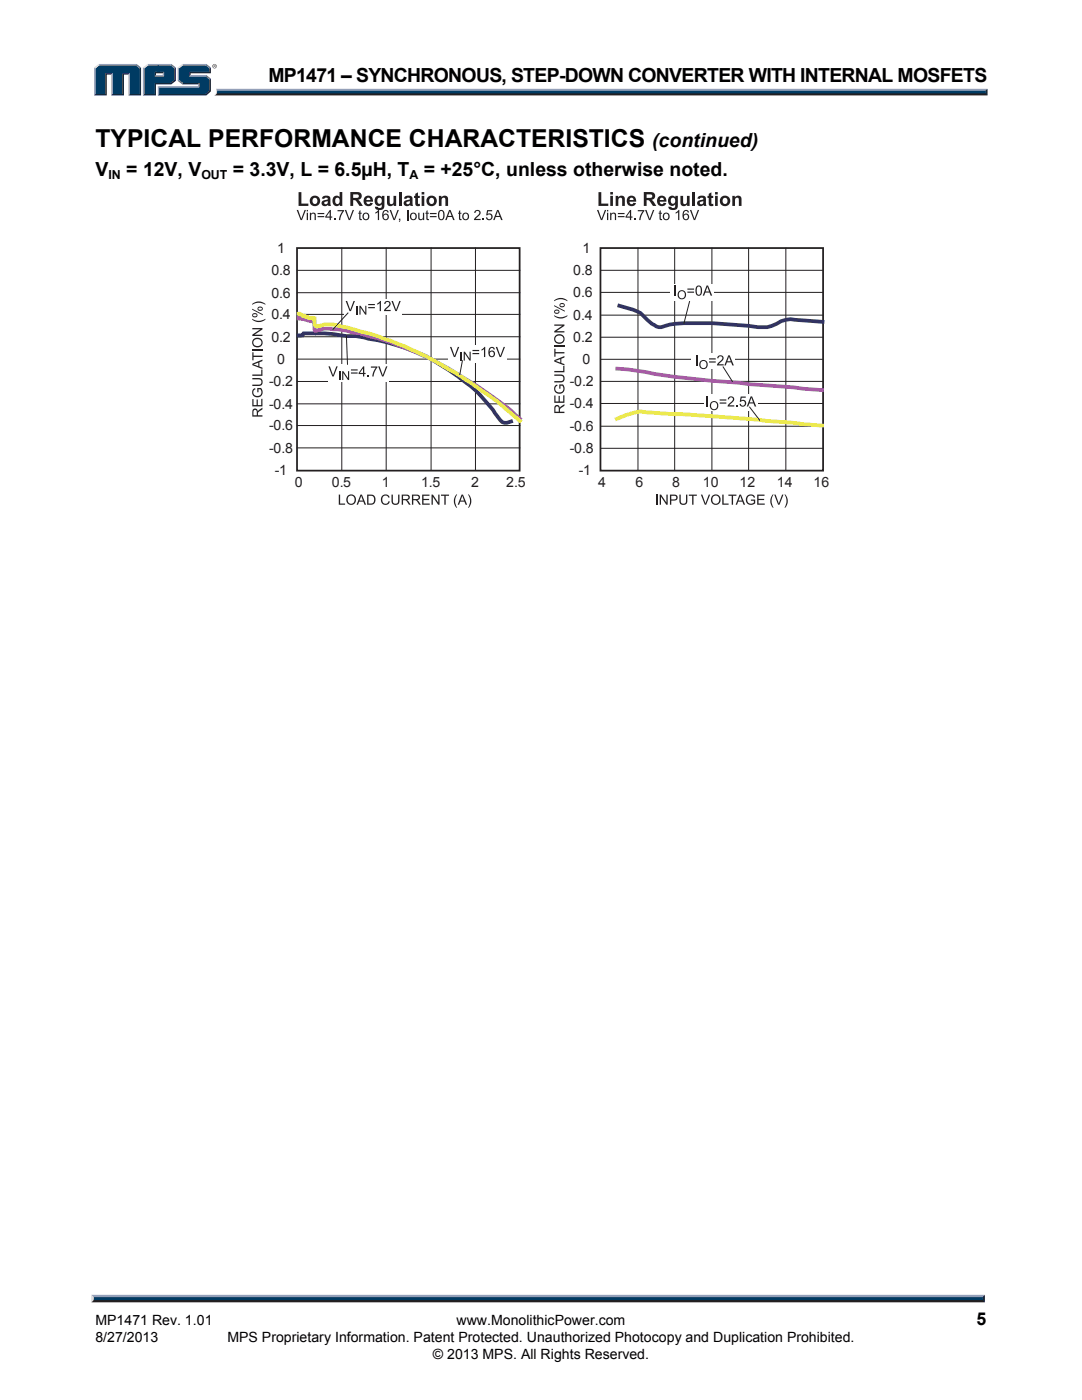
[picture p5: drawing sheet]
<svg xmlns="http://www.w3.org/2000/svg" width="216mm" height="279mm" viewBox="0 0 216 279" stroke-linecap="round" stroke-linejoin="round" font-family="sans-serif">
<path d="M43.1 17.7h153.9l-.4 .7h-153.3z" fill="#94a0b9"/>
<path d="M43.3 18.4h153.3l.4 .6h-154.3l.4-.2z" fill="#231f20"/>
<path d="M196.6 18.1l.4-.4v1.3l-.4-.4z" fill="#001339"/>
<path d="M43.3 18.1h153.3v.5h-153.4z" fill="#003b63"/>
<path d="M43.1 17.7l.2 .5a.79 .79 0 0 1-.6 .8h.1a1.24 1.24 0 0 0 .3-1.3z" fill="#dcddde"/>
<path d="M30.9 15.2l.2-.2h1.4l.3 .2z" fill="#94a0b9"/>
<g fill="#003b63">
<path d="M19 13.6l.9-.6h7.2l.8 .6v5.2h-2v-4.2h-1.4v4.2h-2v-4.2h-1.5v4.2h-2z"/>
<path d="M28.8 13.6l.8-.6h2.2v1.4h-.9v.8h1.8v-.8h-1.2v-1.4h2.5l.8 .6v2.3l-.8 .7h-3.1v2.2h-2.1z"/>
<path d="M31.7 17.5h8v-.9h-3.2l-.8-.7v-2.3l.8-.6h4.5l.8 .6v.8h-4v.8h3.2l.8 .7v2.2l-.8 .7h-9.3z"/>
</g>
<path d="M36.4 12.9h4.8" fill="none" stroke="#94a0b9" stroke-width=".27"/>
<path d="M35.5 13.5l.9-.7 .1 .2-.8 .6z" fill="#dcddde"/>
<path d="M35.6 13.5v2.6" fill="none" stroke="#94a0b9" stroke-width=".27"/>
<path d="M35.5 16.1l.2-.2 .8 .7-.1 .2z" fill="#547194"/>
<path d="M36.4 16.7h3.4" fill="none" stroke="#001339" stroke-width=".27"/>
<g fill="#94a0b9">
<path d="M31.5 17.2h8v-.4l.3-.2v.9h-8z"/>
<path d="M31.5 17.2l.3 .3v1.3l-.3 .2z"/>
</g>
<path d="M37.8 14.4h4v-.8l.3-.1v1.1h-4.1v.4l-.2 .2z" fill="#001339"/>
<path d="M37.8 15.1h3.4" fill="none" stroke="#94a0b9" stroke-width=".27"/>
<path d="M41.2 15l.9 .7-.3 .2-.8-.7z" fill="#547194"/>
<g fill="#001339">
<path d="M31.5 19l.3-.2h9.2l.8-.7v-2.2l.3-.2v2.5l-.9 .8z"/>
<path d="M30.9 16.6h3.1l.8-.7v-2.3l.3-.1v2.6l-.9 .7h-3.1v2.2h-2.6l.3-.2h2.1z"/>
</g>
<path d="M34.2 12.8l.9 .7-.3 .1-.8-.6z" fill="#547194"/>
<path d="M29.4 12.9h4.8" fill="none" stroke="#94a0b9" stroke-width=".27"/>
<path d="M28.5 13.5l.9-.7 .2 .2-.8 .6z" fill="#dcddde"/>
<path d="M28.6 13.5v5.5" fill="none" stroke="#94a0b9" stroke-width=".27"/>
<path d="M32.5 14.6l.2-.2v.8l-.2-.2z" fill="#94a0b9"/>
<g fill="#001339">
<path d="M30.9 14.4h1.8l-.2 .2h-1.4v.4l-.2 .2z"/>
<path d="M27.9 13.6l.2-.1v5.5h-2.5l.3-.2h2z"/>
</g>
<path d="M27.2 12.8l.9 .7-.2 .1-.8-.6z" fill="#547194"/>
<path d="M19.7 12.9h7.5" fill="none" stroke="#94a0b9" stroke-width=".27"/>
<path d="M18.8 13.5l.9-.7 .2 .2-.9 .6z" fill="#dcddde"/>
<path d="M18.9 13.5v5.5" fill="none" stroke="#94a0b9" stroke-width=".27"/>
<path d="M21 14.6h1.5l-.3 .3h-.9v4.1h-2.5l.2-.2h2z" fill="#001339"/>
<path d="M22.3 14.6v4.4" fill="none" stroke="#94a0b9" stroke-width=".27"/>
<path d="M24.5 14.6h1.4l-.3 .3h-.9v4.1h-2.5l.3-.2h2z" fill="#001339"/>
<path d="M25.8 14.6v4.4" fill="none" stroke="#94a0b9" stroke-width=".27"/>
<path d="M41.2 12.8l.9 .7-.3 .1-.8-.6z" fill="#547194"/>
<g fill="#231f20">
<path d="M18.7 259.2h177.4l.4 .7h-178.3z"/>
<path d="M42.4 13.2a.45 .45 0 0 1 .9 0 .45 .45 0 0 1-.9 0zM42.5 13.2a.37 .37 0 0 0 .7 0 .37 .37 0 0 0-.7 0zM42.7 13h.3v.5l-.2-.3-.1 .3zM42.7 13v.2h.2z"/>
</g>
<path d="M18.3 258.4h178.2l-.4 .8h-177.4z" fill="#94a0b9"/>
<path d="M196.5 258.4v1.5l-.4-.4v-.6z" fill="#001339"/>
<path d="M18.7 258.9h177.4v.6h-177.4z" fill="#003b63"/>
<path d="M18.2 258.4l.5 .5v.5l-.5 .5z" fill="#dcddde"/>
<g fill="#231f20">
<path d="M110.6 78.9h.2v1.2h.7v-1.1h.2v1.1h.7v-1.2h.2v1.5h-2z"/>
<path d="M110.8 76.9l.4-.1v.2a.75 .75 0 0 0-.3 1.1 .75 .75 0 0 0 1.2 .1 .83 .83 0 0 0 .1-1.2h-.4v.6h-.2v-.9h.7a1.05 1.05 0 0 1 .2 1.5 1.05 1.05 0 0 1-1.5 .2 1.05 1.05 0 0 1-.2-1.5z"/>
<path d="M110.6 74.7h1.2a.8 .8 0 0 1 .9 .8 .8 .8 0 0 1-.9 .8h-1.2v-.2h1.2a.54 .54 0 0 0 .6-.6 .54 .54 0 0 0-.6-.5h-1.2z"/>
<path d="M110.6 74h1.8v-1h.2v1.3h-2z"/>
<path d="M110.6 69.6h.2v.7h1.8v.2h-1.8v.7h-.2z"/>
<path d="M110.7 81a.56 .56 0 0 1 .7-.1 .56 .56 0 0 1 .3 .5l.9-.7v.3l-.8 .5-.1 .4v.3h.9v.2h-2zM110.9 81.2l-.1 1h.7v-.6a.36 .36 0 0 0-.1-.4 .36 .36 0 0 0-.5 0z"/>
<path d="M110.6 71.9l2-.8v.3l-.6 .2v.8l.6 .3v.2l-2-.7zM110.8 72l1 .4v-.7z"/>
</g>
<path d="M110.6 69.1h2" fill="none" stroke="#231f20" stroke-width=".27"/>
<g fill="#231f20">
<path d="M110.6 64.8h2v.2l-1.6 1.1h1.6v.2h-2v-.2l1.6-1.1h-1.6z"/>
<path d="M110.6 62.9l.3 .2a2.3 2.3 0 0 0 2.3-.2v.2a2.04 2.04 0 0 1-2.6 0z"/>
<path d="M110.6 59.9a2.04 2.04 0 0 1 2.6 0v.2a2.34 2.34 0 0 0-2.6 0z"/>
<path d="M110.6 67.6a1.01 1.01 0 0 1 2 0 1.01 1.01 0 0 1-2 0zM111 67.2a.75 .75 0 0 0 .1 .9 .75 .75 0 0 0 1 .1 .75 .75 0 0 0 .1-1l-.6-.2z"/>
<path d="M110.6 60.9l2.1 1.1v.2l-2.1-1.1zM110.7 61.9a.49 .49 0 0 1 .7-.1 .49 .49 0 0 1 0 .8 .49 .49 0 0 1-.7 0 .49 .49 0 0 1 0-.7zM110.8 62.1a.32 .32 0 0 0 .3 .3 .32 .32 0 0 0 .3-.3zM111.8 60.6a.49 .49 0 0 1 .7-.1 .49 .49 0 0 1 0 .8 .49 .49 0 0 1-.7-.1 .49 .49 0 0 1 0-.6zM111.9 60.7l-.1 .1a.32 .32 0 0 0 .4 .3 .32 .32 0 0 0 .2-.4z"/>
</g>
<path d="M119.8 49.5h44.4v44.4h-44.4z" fill="none" stroke="#231f20" stroke-width=".35"/>
<g fill="#231f20">
<path d="M119.4 38.3h.6v2.3h1.4v.5h-2z"/>
<path d="M122.8 39.1h.5v.3a.72 .72 0 0 1 .9-.3 .72 .72 0 0 1 .5 .8v1.2h-.6v-1.3a.39 .39 0 0 0-.4-.3 .39 .39 0 0 0-.3 .5v1.1h-.6z"/>
<path d="M135.8 39.1h.5v.9a.45 .45 0 0 0 0 .6 .45 .45 0 0 0 .6 .1l.2-.3v-1.3h.5v2h-.5v-.3a.72 .72 0 0 1-.8 .3 .72 .72 0 0 1-.5-.7z"/>
<path d="M138.2 38.3h.5v2.8h-.5z"/>
<path d="M141.4 38.7l.5-.3v.7h.4v.4h-.4l.1 1v.2h.3l.1 .4a.6 .6 0 0 1-.8 0 .6 .6 0 0 1-.2-.7v-.9h-.2v-.4h.2z"/>
<path d="M146.1 39.1h.5v.3a.72 .72 0 0 1 .9-.3 .72 .72 0 0 1 .5 .8v1.2h-.6v-1.3a.39 .39 0 0 0-.5-.3 .39 .39 0 0 0-.2 .5v1.1h-.6z"/>
<path d="M119.1 41.9h.3l.6 1.8 .7-1.8h.3l-.8 2h-.3z"/>
<path d="M121.7 42.5h.3v.2a.52 .52 0 0 1 .6-.3 .52 .52 0 0 1 .3 .6v.9h-.2v-.9a.34 .34 0 0 0-.3-.4 .34 .34 0 0 0-.4 .3v1h-.3z"/>
<path d="M126.6 43.6h.3v.3h-.3z"/>
<path d="M127.3 41.9h1.3l-.6 1.2-.2 .8h-.3l.1-.6 .7-1.1h-1z"/>
<path d="M128.7 41.9h.3l.6 1.8 .7-1.8h.3l-.8 2h-.3z"/>
<path d="M131.6 42.1l.2-.2v.6h.3v.2h-.3v.8l.3 .4a.37 .37 0 0 1-.4 0 .37 .37 0 0 1-.1-.4v-.8h-.2v-.2h.2z"/>
<path d="M134.8 42.4l.8-.5v2h-.3v-1.6l-.5 .3z"/>
<path d="M137.7 41.9h.2l.7 1.8 .6-1.8h.3l-.8 2h-.3z"/>
<path d="M121.8 38.3h.5v.5h-.5zM121.8 39.1h.5v2h-.5z"/>
<path d="M125.3 39.3a.96 .96 0 0 1 1.2-.1 .96 .96 0 0 1 .4 1h-1.3a.4 .4 0 0 0 .3 .5 .4 .4 0 0 0 .5-.2h.5a1.01 1.01 0 0 1-1.4 .5 1.01 1.01 0 0 1-.3-1.5zM125.7 39.6l-.1 .3h.8l-.2-.4z"/>
<path d="M128.5 38.3h1.1a.8 .8 0 0 1 1.1 .6 .8 .8 0 0 1-.7 1l1 1.2h-.7l-.4-.6a.75 .75 0 0 0-.9-.6v1.2h-.5zM129 38.8v.7h.4a.43 .43 0 0 0 .6-.1 .43 .43 0 0 0 0-.6z"/>
<path d="M131.4 39.3a.96 .96 0 0 1 1.1-.1 .96 .96 0 0 1 .5 1h-1.4a.4 .4 0 0 0 .3 .5 .4 .4 0 0 0 .5-.2h.6a1.01 1.01 0 0 1-1.5 .5 1.01 1.01 0 0 1-.3-1.5zM131.8 39.6l-.1 .3h.8l-.3-.4z"/>
<path d="M133.5 39.3l.6-.3 .7 .4v-.3h.5v1.8a.97 .97 0 0 1-.8 1 .97 .97 0 0 1-1.1-.7l.6 .1a.4 .4 0 0 0 .4 .2 .4 .4 0 0 0 .3-.4v-.3a.87 .87 0 0 1-1.1 .1 .87 .87 0 0 1-.3-1.1zM134 39.6a.56 .56 0 0 0-.1 .8 .56 .56 0 0 0 .7 .1 .56 .56 0 0 0 .1-.7 .56 .56 0 0 0-.7-.2z"/>
<path d="M139.3 39.3a.88 .88 0 0 1 1-.3 .88 .88 0 0 1 .6 .8l.1 1.3h-.5l-.1-.2a.65 .65 0 0 1-1.1 .1 .65 .65 0 0 1 .3-1l.7-.2a.36 .36 0 0 0-.3-.4 .36 .36 0 0 0-.4 .3l-.5-.1zM139.7 40.3a.35 .35 0 0 0 .4 .5 .35 .35 0 0 0 .2-.6v-.1z"/>
<path d="M142.7 38.3h.5v.5h-.5zM142.7 39.1h.5v2h-.5z"/>
<path d="M143.6 40.1a1.05 1.05 0 0 1 2.1 0 1.05 1.05 0 0 1-2.1 0zM144.3 39.6a.56 .56 0 0 0 0 .9 .56 .56 0 0 0 .8-.1 .56 .56 0 0 0 0-.7 .56 .56 0 0 0-.8-.1z"/>
<path d="M121.1 41.9h.3v.3h-.3zM121.1 42.5h.3v1.4h-.3z"/>
<path d="M123.3 42.5h1.3v.2h-1.3zM123.3 43.1h1.3v.2h-1.3z"/>
<path d="M125.7 41.9h.2v1.3h.3v.2h-.3v.5h-.2v-.5h-.9v-.2zM125.7 42.3l-.6 .9h.6z"/>
<path d="M132.2 43.2a.75 .75 0 0 1 1.5 0 .75 .75 0 0 1-1.5 0zM132.6 42.8a.5 .5 0 0 0 0 .7 .5 .5 0 0 0 .7 0 .51 .51 0 0 0 0-.7 .51 .51 0 0 0-.7 0z"/>
<path d="M136.4 42.1l.5-.2a.54 .54 0 0 1 .6 .5h-.3a.42 .42 0 0 0-.5-.3 .42 .42 0 0 0-.3 .6v.2a.64 .64 0 0 1 1 .1 .64 .64 0 0 1-.2 .9 .64 .64 0 0 1-.9-.4l-.1-.9zM136.5 43.3a.44 .44 0 0 0 .8 0 .44 .44 0 0 0-.8 0z"/>
</g>
<path d="M131 98.7v2" fill="none" stroke="#231f20" stroke-width=".27"/>
<g fill="#231f20">
<path d="M131.6 98.7h.3l1.1 1.6v-1.6h.2v2h-.2l-1.1-1.6v1.6h-.3z"/>
<path d="M135.6 98.7h.2v1.2a.54 .54 0 0 0 .6 .6 .54 .54 0 0 0 .5-.6v-1.2h.3v1.2a.8 .8 0 0 1-.8 .9 .8 .8 0 0 1-.8-.9z"/>
<path d="M137.4 98.7h1.6v.2h-.6v1.8h-.3v-1.8h-.7z"/>
<path d="M139.8 98.7h.3l.7 1.8 .6-1.8h.3l-.8 2h-.3z"/>
<path d="M144.1 98.7h.3v1.8h1v.2h-1.3z"/>
<path d="M145.3 98.7h1.6v.2h-.6v1.8h-.3v-1.8h-.7z"/>
<path d="M149.2 98.9a.93 .93 0 0 1 1.5 .4h-.3a.75 .75 0 0 0-1.1-.3 .75 .75 0 0 0-.1 1.2 .83 .83 0 0 0 1.2 .1v-.4h-.6v-.2h.9v.7a1.09 1.09 0 0 1-1.6 .1 1.09 1.09 0 0 1 .1-1.6z"/>
<path d="M151.1 98.7h1.4v.2h-1.1v.7h1.1v.2h-1.1v.7h1.2v.2h-1.5z"/>
<path d="M154.2 98.7h.2l-.2 .3a2.3 2.3 0 0 0 .2 2.3h-.2a2.04 2.04 0 0 1 0-2.6z"/>
<path d="M154.5 98.7h.3l.6 1.8 .7-1.8h.2l-.8 2h-.2z"/>
<path d="M156.5 98.7h.2a2.04 2.04 0 0 1 0 2.6h-.2a2.34 2.34 0 0 0 0-2.6z"/>
<path d="M133.7 98.7h.7a.62 .62 0 0 1 .8 .6 .62 .62 0 0 1-.7 .6h-.6v.8h-.2zM133.9 98.9v.8l.8-.1a.37 .37 0 0 0 .2-.4 .37 .37 0 0 0-.4-.3z"/>
<path d="M141.9 99.7a1.01 1.01 0 0 1 2 0 1.01 1.01 0 0 1-2 0zM142.3 99.1a.78 .78 0 0 0-.1 1.1 .78 .78 0 0 0 1.1 .1 .79 .79 0 0 0 .1-1 .79 .79 0 0 0-1.1-.2z"/>
<path d="M147.6 98.7h.2l.9 2h-.3l-.3-.6h-.8l-.2 .6h-.3zM147.7 98.9l-.3 1h.7z"/>
</g>
<path d="M59.3 49.5h44.4v44.4h-44.4z" fill="none" stroke="#231f20" stroke-width=".35"/>
<g fill="#231f20">
<path d="M50.3 79.6h.3v1.2h.6v-1.1h.2v1.1h.7v-1.2h.3v1.5h-2.1z"/>
<path d="M50.6 77.6l.3-.1 .1 .2a.75 .75 0 0 0-.3 1.1 .75 .75 0 0 0 1.1 .1 .83 .83 0 0 0 .2-1.2h-.4v.6h-.3v-.9h.8a1.05 1.05 0 0 1 .1 1.5 1.05 1.05 0 0 1-1.4 .2 1.05 1.05 0 0 1-.2-1.5z"/>
<path d="M50.3 75.4h1.2a.8 .8 0 0 1 .9 .8 .8 .8 0 0 1-.9 .8h-1.2v-.2h1.2a.54 .54 0 0 0 .7-.6 .54 .54 0 0 0-.7-.5h-1.2z"/>
<path d="M50.3 74.7h1.8v-1h.3v1.3h-2.1z"/>
<path d="M50.3 70.3h.3v.7h1.8v.2h-1.8v.7h-.3z"/>
<path d="M50.5 81.7a.56 .56 0 0 1 .6-.1 .56 .56 0 0 1 .3 .5l1-.7v.3l-.8 .5-.1 .4v.3h.9v.2h-2.1zM50.7 81.9l-.1 1h.6v-.6a.36 .36 0 0 0-.1-.4 .36 .36 0 0 0-.4 0z"/>
<path d="M50.3 72.6l2.1-.8v.3l-.6 .2v.8l.6 .3v.3l-2.1-.8zM50.6 72.7l.9 .4v-.7z"/>
</g>
<path d="M50.3 69.9h2.1" fill="none" stroke="#231f20" stroke-width=".27"/>
<g fill="#231f20">
<path d="M50.3 65.5h2.1v.2l-1.6 1.1h1.6v.3h-2.1v-.3l1.6-1.1h-1.6z"/>
<path d="M50.3 63.6l.3 .2a2.3 2.3 0 0 0 2.4-.2v.2a2.04 2.04 0 0 1-2.7 0z"/>
<path d="M50.3 60.7a2.04 2.04 0 0 1 2.7 0v.1a2.34 2.34 0 0 0-2.7 0z"/>
<path d="M67.6 98.7h.3v1.8h1v.2h-1.3z"/>
<path d="M76.3 98.9a.88 .88 0 0 1 1.5 .4h-.3a.69 .69 0 0 0-1-.3 .69 .69 0 0 0-.2 1 .61 .61 0 0 0 .6 .5 .61 .61 0 0 0 .6-.5l.3 .1a.95 .95 0 0 1-1.3 .6 .95 .95 0 0 1-.4-1.4z"/>
<path d="M78.1 98.7h.3v1.2a.54 .54 0 0 0 .5 .6 .54 .54 0 0 0 .5-.6v-1.2h.3v1.2a.8 .8 0 0 1-.8 .9 .8 .8 0 0 1-.8-.9z"/>
<path d="M84.2 98.7h1.5v.2h-1.2v.7h1.1v.2h-1.1v.7h1.2v.2h-1.5z"/>
<path d="M86.1 98.7h.3l1 1.6v-1.6h.3v2h-.3l-1-1.6v1.6h-.3z"/>
<path d="M88 98.7h1.6v.2h-.7v1.8h-.2v-1.8h-.7z"/>
<path d="M91 98.7h.2l-.1 .3a2.3 2.3 0 0 0 .1 2.3h-.2a2.04 2.04 0 0 1 0-2.6z"/>
<path d="M93.4 98.7h.2a2.04 2.04 0 0 1 0 2.6h-.2a2.34 2.34 0 0 0 0-2.6z"/>
<path d="M59.6 38.3h.5v2.3h1.4v.5h-1.9z"/>
<path d="M77.2 39.1h.6v.9a.45 .45 0 0 0 0 .6 .45 .45 0 0 0 .5 .1l.2-.3v-1.3h.6v2h-.5v-.3a.72 .72 0 0 1-.9 .3 .72 .72 0 0 1-.5-.7z"/>
<path d="M79.6 38.3h.5v2.8h-.5z"/>
<path d="M82.9 38.7l.5-.3v.7h.4v.4h-.4v1l.1 .2h.3v.4a.6 .6 0 0 1-.7 0 .6 .6 0 0 1-.2-.7v-.9h-.3v-.4h.3z"/>
<path d="M87.6 39.1h.5v.3a.72 .72 0 0 1 .8-.3 .72 .72 0 0 1 .5 .8v1.2h-.5v-1.3a.39 .39 0 0 0-.5-.3 .39 .39 0 0 0-.3 .5v1.1h-.5z"/>
<path d="M59.2 41.9h.3l.6 1.8 .7-1.8h.2l-.7 2h-.3z"/>
<path d="M61.8 42.5h.3v.2a.52 .52 0 0 1 .6-.3 .52 .52 0 0 1 .3 .6v.9h-.2v-.9a.34 .34 0 0 0-.3-.4 .34 .34 0 0 0-.4 .3v1h-.3z"/>
<path d="M66.7 43.6h.3v.3h-.3z"/>
<path d="M67.3 41.9h1.4l-.6 1.2-.2 .8h-.3l.1-.6 .6-1.1h-1z"/>
<path d="M68.8 41.9h.3l.6 1.8 .7-1.8h.2l-.7 2h-.3z"/>
<path d="M71.7 42.1l.2-.2v.6h.3v.2h-.3v.8l.3 .4a.37 .37 0 0 1-.4 0 .37 .37 0 0 1-.1-.4v-.8h-.2v-.2h.2z"/>
<path d="M74.9 42.4l.7-.5v2h-.2v-1.6l-.5 .3z"/>
<path d="M77.7 41.9h.3l.7 1.8 .6-1.8h.3l-.8 2h-.3z"/>
<path d="M79.6 43.6h.3v.5l-.2 .2v-.4h-.1z"/>
<path d="M50.4 68.3a1.01 1.01 0 0 1 2 0 1.01 1.01 0 0 1-2 0zM50.8 67.9a.75 .75 0 0 0 .1 1 .75 .75 0 0 0 1 0 .75 .75 0 0 0 .1-1l-.6-.2z"/>
<path d="M50.3 61.6l2.1 1.1v.2l-2.1-1.1zM50.4 62.6a.49 .49 0 0 1 .8 0 .49 .49 0 0 1-.1 .7 .49 .49 0 0 1-.6 0 .49 .49 0 0 1-.1-.7zM50.6 62.8h-.1a.32 .32 0 0 0 .4 .3 .32 .32 0 0 0 .2-.3zM51.5 61.3a.49 .49 0 0 1 .8-.1 .49 .49 0 0 1-.1 .8 .49 .49 0 0 1-.7 0 .49 .49 0 0 1 0-.7zM51.6 61.5a.32 .32 0 0 0 .3 .3 .32 .32 0 0 0 .3-.3z"/>
<path d="M69.1 99.7a1.01 1.01 0 0 1 2 0 1.01 1.01 0 0 1-2 0zM69.6 99.1a.78 .78 0 0 0-.1 1.1 .78 .78 0 0 0 1.1 .1 .79 .79 0 0 0 0-1 .79 .79 0 0 0-1-.2z"/>
<path d="M71.9 98.7h.3l.8 2h-.3l-.2-.6h-.8l-.3 .6h-.2zM72.1 98.9l-.4 1h.7z"/>
<path d="M73.3 98.7h.7a1.01 1.01 0 0 1 .9 1 1.01 1.01 0 0 1-.9 1h-.7zM73.5 98.9v1.6h.5a.77 .77 0 0 0 .7-.8 .77 .77 0 0 0-.8-.8z"/>
<path d="M80.2 98.7h.9a.56 .56 0 0 1 .7 .5 .56 .56 0 0 1-.6 .6l.7 .9h-.3l-.5-.8-.4-.1h-.3v.9h-.2zM80.4 98.9v.7h.6a.35 .35 0 0 0 .5-.3 .35 .35 0 0 0-.4-.4z"/>
<path d="M82.2 98.7h.9a.56 .56 0 0 1 .7 .5 .56 .56 0 0 1-.6 .6l.8 .9h-.4l-.5-.8-.3-.1h-.3v.9h-.3zM82.5 98.9v.7h.5a.35 .35 0 0 0 .5-.3 .35 .35 0 0 0-.4-.4z"/>
<path d="M92.1 98.7h.3l.8 2h-.3l-.2-.6h-.9l-.2 .6h-.3zM92.2 98.9l-.3 1h.7z"/>
<path d="M61.8 40.1a1.05 1.05 0 0 1 2.1 0 1.05 1.05 0 0 1-2.1 0zM62.5 39.6a.56 .56 0 0 0-.1 .9 .56 .56 0 0 0 .9-.1 .56 .56 0 0 0-.1-.7 .56 .56 0 0 0-.7-.1z"/>
<path d="M64.4 39.3a.88 .88 0 0 1 .9-.3 .88 .88 0 0 1 .6 .8l.1 1.3h-.5l-.1-.2a.65 .65 0 0 1-1 .1 .65 .65 0 0 1 .2-1l.8-.2a.36 .36 0 0 0-.3-.4 .36 .36 0 0 0-.4 .3l-.5-.1zM64.8 40.3a.35 .35 0 0 0 .4 .5 .35 .35 0 0 0 .2-.6v-.1z"/>
<path d="M66.6 39.3l.6-.3 .6 .3v-1h.5v2.8h-.5v-.3a.83 .83 0 0 1-1 .3 .83 .83 0 0 1-.5-1zM67 39.6a.63 .63 0 0 0-.1 .7 .63 .63 0 0 0 .6 .4 .65 .65 0 0 0 .3-.7 .65 .65 0 0 0-.6-.5z"/>
<path d="M69.9 38.3h1.2a.8 .8 0 0 1 1.1 .6 .8 .8 0 0 1-.8 1l1 1.2h-.7l-.4-.6a.75 .75 0 0 0-.8-.6v1.2h-.6zM70.5 38.8v.7h.4a.43 .43 0 0 0 .6-.1 .43 .43 0 0 0-.1-.6z"/>
<path d="M72.8 39.3a.96 .96 0 0 1 1.2-.1 .96 .96 0 0 1 .4 1h-1.3a.4 .4 0 0 0 .3 .5 .4 .4 0 0 0 .5-.2h.5a1.01 1.01 0 0 1-1.4 .5 1.01 1.01 0 0 1-.3-1.5zM73.2 39.6l-.1 .3h.8l-.2-.4z"/>
<path d="M75 39.3l.6-.3 .6 .4v-.3h.5v1.8a.97 .97 0 0 1-.8 1 .97 .97 0 0 1-1.1-.7l.6 .1a.4 .4 0 0 0 .5 .2 .4 .4 0 0 0 .3-.4v-.3a.87 .87 0 0 1-1.2 .1 .87 .87 0 0 1-.2-1.1zM75.4 39.6a.56 .56 0 0 0-.1 .8 .56 .56 0 0 0 .7 .1 .56 .56 0 0 0 .2-.7 .56 .56 0 0 0-.8-.2z"/>
<path d="M80.8 39.3a.88 .88 0 0 1 .9-.3 .88 .88 0 0 1 .6 .8l.1 1.3h-.5l-.1-.2a.65 .65 0 0 1-1 .1 .65 .65 0 0 1 .2-1l.8-.2a.36 .36 0 0 0-.3-.4 .36 .36 0 0 0-.4 .3l-.5-.1zM81.2 40.3a.35 .35 0 0 0 .3 .5 .35 .35 0 0 0 .3-.6v-.1z"/>
<path d="M84.1 38.3h.6v.5h-.6zM84.1 39.1h.6v2h-.6z"/>
<path d="M85.1 40.1a1.05 1.05 0 0 1 2.1 0 1.05 1.05 0 0 1-2.1 0zM85.8 39.6a.56 .56 0 0 0-.1 .9 .56 .56 0 0 0 .9-.1 .56 .56 0 0 0-.1-.7 .56 .56 0 0 0-.7-.1z"/>
<path d="M61.2 41.9h.3v.3h-.3zM61.2 42.5h.3v1.4h-.3z"/>
<path d="M63.4 42.5h1.3v.2h-1.3zM63.4 43.1h1.3v.2h-1.3z"/>
<path d="M65.8 41.9h.2v1.3h.3v.2h-.3v.5h-.2v-.5h-.9v-.2zM65.8 42.3l-.7 .9h.7z"/>
<path d="M72.3 43.2a.75 .75 0 0 1 1.5 0 .75 .75 0 0 1-1.5 0zM72.7 42.8a.5 .5 0 0 0-.1 .7 .5 .5 0 0 0 .8 0 .51 .51 0 0 0 0-.7 .51 .51 0 0 0-.7 0z"/>
<path d="M76.5 42.1l.5-.2a.54 .54 0 0 1 .6 .5h-.3a.42 .42 0 0 0-.5-.3 .42 .42 0 0 0-.3 .6v.2a.64 .64 0 0 1 1 .1 .64 .64 0 0 1-.2 .9 .64 .64 0 0 1-.9-.4l-.1-.9zM76.5 43.3a.45 .45 0 0 0 .9 0 .45 .45 0 0 0-.9 0z"/>
</g>
<path d="M81.3 41.9v2" fill="none" stroke="#231f20" stroke-width=".27"/>
<g fill="#231f20">
<path d="M83.5 42.5h.2v.8a.37 .37 0 0 0 .4 .4 .37 .37 0 0 0 .3-.5v-.7h.2v1.4h-.2v-.2a.52 .52 0 0 1-.6 .2 .52 .52 0 0 1-.3-.5z"/>
<path d="M85.1 42.1l.2-.2v.6h.3v.2h-.3v.8l.3 .4a.37 .37 0 0 1-.4 0 .37 .37 0 0 1-.1-.4v-.8h-.2v-.2h.2z"/>
<path d="M91.6 42.1l.2-.2v.6h.3v.2h-.3v.8l.3 .4a.37 .37 0 0 1-.4 0 .37 .37 0 0 1-.1-.4v-.8h-.2v-.2h.2z"/>
<path d="M94.8 42a.66 .66 0 0 1 1 .2 .66 .66 0 0 1-.3 1l-.6 .5h1v.2h-1.3l.3-.5a1.1 1.1 0 0 0 .6-1.2l-.4-.1-.2 .4h-.3z"/>
<path d="M96.3 43.6h.3v.3h-.3z"/>
<path d="M97.2 41.9h1v.3h-.8l-.1 .5a.67 .67 0 0 1 .9 .3 .67 .67 0 0 1-.4 .9 .67 .67 0 0 1-.8-.5h.2a.44 .44 0 0 0 .7 .2 .44 .44 0 0 0 .1-.7 .44 .44 0 0 0-.7 0l-.3 .1z"/>
<path d="M81.8 43.2a.75 .75 0 0 1 1.5 0 .75 .75 0 0 1-1.5 0zM82.2 42.8a.5 .5 0 0 0-.1 .7 .5 .5 0 0 0 .8 0 .51 .51 0 0 0-.1-.7 .51 .51 0 0 0-.6 0z"/>
<path d="M85.8 42.5h1.3v.2h-1.3zM85.8 43.1h1.3v.2h-1.3z"/>
<path d="M87.7 42a.72 .72 0 0 1 .8 .1 .72 .72 0 0 1 .2 .8 .69 .69 0 0 1-.3 .9 .69 .69 0 0 1-.9-.3l-.1-1zM87.8 42.2a1.12 1.12 0 0 0 .2 1.6 1.05 1.05 0 0 0 0-1.7z"/>
<path d="M89.6 41.9h.3l.8 2h-.3l-.2-.6h-.9l-.2 .6h-.3zM89.8 42.1l-.4 1h.7z"/>
<path d="M92.2 43.2a.75 .75 0 0 1 1.5 0 .75 .75 0 0 1-1.5 0zM92.6 42.8a.5 .5 0 0 0-.1 .7 .5 .5 0 0 0 .8 0 .51 .51 0 0 0 0-.7 .51 .51 0 0 0-.7 0z"/>
<path d="M99.2 41.9h.3l.8 2h-.3l-.2-.6h-.9l-.2 .6h-.3zM99.3 42.1l-.3 1h.7z"/>
</g>
<g fill="none" stroke="#231f20" stroke-width=".2">
<path d="M119.9 58.4h44.2M119.9 53.9h44.2M127.3 49.5v44.4M134.6 49.5v44.4M142.1 49.5v44.4M149.4 49.5v44.4M156.8 49.5v44.4M119.9 76.1h44.2M119.9 71.7h44.2M119.9 67.3h44.2M119.9 62.9h44.2M119.9 89.5h44.2"/>
<path d="M119.9 85.1h44.2M119.9 80.5h44.2"/>
</g>
<path d="M123.6 61a8 8 0 0 1 5.6 2.8l.9 .8a2.41 2.41 0 0 0 2.7 .4 15.9 15.9 0 0 1 5.5-.5 105 105 0 0 1 12.9 .8 6.6 6.6 0 0 0 4.7-1.2l1.8-.4 6.4 .5" fill="none" stroke="#323362" stroke-width=".75"/>
<path d="M123.2 73.6l5.6 .6a164.8 164.8 0 0 0 18.6 2.2l1.9 .2 14.7 1.3" fill="none" stroke="#a65ca4" stroke-width=".75"/>
<path d="M123.1 83.6l1.9-.8 2.8-.7 6.5 .6 3.8 .1a397.8 397.8 0 0 1 22.2 1.9l3.7 .2" fill="none" stroke="#ece94f" stroke-width=".75"/>
<g fill="#fff">
<path d="M133.7 56.7h8.7v3.2h-8.7z"/>
<path d="M138 70.5h8.7v3.1h-8.7z"/>
<path d="M140.5 78.7h10.6v3.3h-10.6z"/>
</g>
<path d="M134.7 57v2" fill="none" stroke="#231f20" stroke-width=".27"/>
<g fill="#231f20">
<path d="M135.2 58.8a.9 .9 0 0 1 1.8 0 .9 .9 0 0 1-1.8 0zM135.6 58.3a.67 .67 0 0 0 0 1 .67 .67 0 0 0 1-.1 .67 .67 0 0 0-.1-.9 .67 .67 0 0 0-.9 0z"/>
<path d="M137.2 57.6h1.3v.2h-1.3zM137.2 58.2h1.3v.2h-1.3z"/>
<path d="M139.1 57.1a.72 .72 0 0 1 .8 .1 .72 .72 0 0 1 .2 .8 .69 .69 0 0 1-.3 .9 .69 .69 0 0 1-.9-.3l-.1-1zM139.2 57.3a1.12 1.12 0 0 0 .2 1.5 1.05 1.05 0 0 0 0-1.6z"/>
<path d="M141 57h.3l.8 2h-.3l-.2-.6h-.9l-.2 .6h-.3zM141.1 57.2l-.3 1h.7z"/>
</g>
<path d="M139 70.9v2" fill="none" stroke="#231f20" stroke-width=".27"/>
<g fill="#231f20">
<path d="M143.3 71.1a.66 .66 0 0 1 1 .1 .66 .66 0 0 1-.3 1l-.6 .5h1v.2h-1.3l.2-.5a1.1 1.1 0 0 0 .7-1.2l-.4-.1-.2 .4h-.3z"/>
<path d="M139.5 72.8a.9 .9 0 0 1 1.8 0 .9 .9 0 0 1-1.8 0zM139.9 72.2a.67 .67 0 0 0 0 1 .67 .67 0 0 0 1-.1 .67 .67 0 0 0-.1-.8 .67 .67 0 0 0-.9-.1z"/>
<path d="M141.5 71.5h1.3v.2h-1.3zM141.5 72.1h1.3v.3h-1.3z"/>
<path d="M145.3 70.9h.3l.8 2h-.3l-.2-.6h-.9l-.2 .6h-.3zM145.5 71.1l-.4 1h.7z"/>
</g>
<path d="M141.1 79.1v2" fill="none" stroke="#231f20" stroke-width=".27"/>
<g fill="#231f20">
<path d="M145.4 79.3a.66 .66 0 0 1 1 .1 .66 .66 0 0 1-.3 1l-.6 .5h1v.2h-1.3l.3-.5a1.1 1.1 0 0 0 .6-1.2l-.4-.1-.2 .4h-.3z"/>
<path d="M146.9 80.8h.3v.3h-.3z"/>
<path d="M147.8 79.1h1v.3h-.8l-.1 .5a.67 .67 0 0 1 .9 .3 .67 .67 0 0 1-.4 .9 .67 .67 0 0 1-.8-.5h.2a.44 .44 0 0 0 .7 .2 .44 .44 0 0 0 .1-.7 .44 .44 0 0 0-.7 0l-.3 .1z"/>
<path d="M141.6 81a.9 .9 0 0 1 1.8 0 .9 .9 0 0 1-1.8 0zM142.1 80.4a.67 .67 0 0 0-.1 1 .67 .67 0 0 0 1-.1 .67 .67 0 0 0-.1-.8 .67 .67 0 0 0-.8-.1z"/>
<path d="M143.6 79.7h1.3v.2h-1.3zM143.6 80.3h1.3v.3h-1.3z"/>
<path d="M149.8 79.1h.3l.8 2h-.3l-.2-.6h-.9l-.2 .6h-.3zM149.9 79.3l-.3 1h.7z"/>
</g>
<g fill="none" stroke="#231f20" stroke-width=".2">
<path d="M59.3 58.4h44.4M59.3 54h44.4M68.2 49.5v44.3M77.1 49.5v44.3M86 49.5v44.3M94.9 49.5v44.3M59.3 76.1h44.4M59.3 71.7h44.4M59.3 67.2h44.4M59.3 62.7h44.4M137.6 60.2l-1.1 4.3M144.3 73.2l1.8 2.9"/>
<path d="M59.3 89.4h44.4M59.3 84.9h44.4M59.3 80.6h44.4M149.6 81.2l2 2.7"/>
</g>
<path d="M59.5 67.2h.6M59.5 62.7h.6" fill="none" stroke="#050100" stroke-width=".2"/>
<path d="M59.5 66.9h.8a1.13 1.13 0 0 1 1.3-.4h1.5h-.2a27.8 27.8 0 0 1 6.2 .6h1.9l1.6 .2a53.1 53.1 0 0 1 11.6 3.4 48.6 48.6 0 0 1 11.6 8.1l2.6 3a4.7 4.7 0 0 0 2.2 2.6h.6l.8-.3" fill="none" stroke="#323362" stroke-width=".75"/>
<path d="M59.5 63.6v-.2h.3l.1 .2 1 .1 .1 .1 1.7 .4 .1 1.8 1.9-.4h.9a32.6 32.6 0 0 1 8 1.5 62.4 62.4 0 0 1 14.2 5.5 91.5 91.5 0 0 1 14.2 9.3l1.7 1.7" fill="none" stroke="#a65ca4" stroke-width=".75"/>
<path d="M59.5 62.6l.6 .1a4.3 4.3 0 0 0 2.3 .7l.3 .2v1.2l.2 .2h.9a5.7 5.7 0 0 1 4.4 .2 69.5 69.5 0 0 1 24.8 10.7 71.5 71.5 0 0 1 10.7 8.1" fill="none" stroke="#ece94f" stroke-width=".75"/>
<g fill="#fff">
<path d="M68.8 59.8h11.4v3.1h-11.4z"/>
<path d="M65.5 72.7h12.1v3.5h-12.1z"/>
<path d="M89.4 68.9h11.7v3.4h-11.7z"/>
</g>
<g fill="#231f20">
<path d="M69 60.1h.3l.6 1.8 .6-1.8h.3l-.8 2h-.2z"/>
<path d="M71.1 61h.2v1.8h-.2z"/>
<path d="M71.7 61h.3l.9 1.4v-1.4h.2v1.8h-.2l-1-1.4v1.4h-.2z"/>
<path d="M75.3 60.6l.7-.5v2h-.2v-1.6l-.5 .3z"/>
<path d="M76.9 60.2a.66 .66 0 0 1 1 .2 .66 .66 0 0 1-.4 .9l-.5 .5h.9v.3h-1.3l.3-.5a1.1 1.1 0 0 0 .7-1.2l-.4-.1-.3 .4-.2-.1z"/>
<path d="M78.1 60.1h.3l.6 1.8 .7-1.8h.3l-.8 2h-.3z"/>
<path d="M89.8 69.2h.3l.6 1.8 .7-1.8h.2l-.8 2.1h-.2z"/>
<path d="M91.9 70.2h.2v1.8h-.2z"/>
<path d="M92.5 70.2h.3l.9 1.4v-1.4h.2v1.8h-.2l-.9-1.4v1.4h-.3z"/>
<path d="M96.1 69.7l.7-.5v2.1h-.2v-1.6l-.5 .3z"/>
<path d="M98.9 69.2h.3l.6 1.8 .7-1.8h.3l-.8 2.1h-.3z"/>
<path d="M65.5 73.1h.3l.7 1.8 .6-1.8h.3l-.8 2h-.3z"/>
<path d="M67.6 74.1h.3v1.7h-.3z"/>
<path d="M68.3 74.1h.2l.9 1.4v-1.4h.3v1.7h-.3l-.9-1.3v1.3h-.2z"/>
<path d="M73.3 74.9h.3v.2h-.3z"/>
<path d="M74 73.1h1.3l-.6 1.2-.2 .8h-.2l.1-.5 .6-1.2h-1z"/>
<path d="M75.5 73.1h.2l.7 1.8 .6-1.8h.3l-.8 2h-.3z"/>
<path d="M73.5 60.7h1.3v.2h-1.3zM73.5 61.3h1.3v.2h-1.3z"/>
<path d="M94.3 69.8h1.3v.3h-1.3zM94.3 70.5h1.3v.2h-1.3z"/>
<path d="M97.7 69.5l.5-.3a.54 .54 0 0 1 .5 .5l-.2 .1a.42 .42 0 0 0-.5-.3 .42 .42 0 0 0-.3 .5v.2a.64 .64 0 0 1 1 .1 .64 .64 0 0 1-.3 .9 .64 .64 0 0 1-.9-.3v-.9zM97.7 70.6a.45 .45 0 0 0 .9 0 .45 .45 0 0 0-.9 0z"/>
<path d="M70 73.7h1.4v.2h-1.4zM70 74.3h1.4v.3h-1.4z"/>
<path d="M72.5 73.1h.2v1.3h.3v.3h-.3v.4h-.3v-.4h-.8v-.3zM72.4 73.5l-.6 .9h.6z"/>
</g>
<path d="M69.1 67.1l.2 5.6M69.4 62.5l-3 3.2M92.3 72l-.6 2.8" fill="none" stroke="#231f20" stroke-width=".2"/>
<text font-size="4.9" x="19" y="29.4">TYPICAL PERFORMANCE CHARACTERISTICS</text>
<g font-size="3.9">
<text x="53.6" y="16.3">MP1471 – SYNCHRONOUS, STEP-DOWN CONVERTER WITH INTERNAL MOSFETS</text>
<text x="130.1" y="29.4">(continued)</text>
<text x="19" y="35.2">V</text>
<text x="25.2" y="35.2">= 12V, V</text>
<text x="46.5" y="35.2">= 3.3V, L = 6.5µH, T</text>
<text x="84.5" y="35.2">= +25°C, unless otherwise noted.</text>
</g>
<text font-size="3.5" x="194.9" y="264.5">5</text>
<g font-size="2.8" fill="#231f20">
<text x="55.3" y="50.5">1</text>
<text x="116.2" y="50.5">1</text>
<text x="54.1" y="59.4">0.6</text>
<text x="54.1" y="54.9">0.8</text>
<text x="114.4" y="59.3">0.6</text>
<text x="114.4" y="54.9">0.8</text>
<text x="54.1" y="63.7">0.4</text>
<text x="114.4" y="63.8">0.4</text>
<text x="54.1" y="68.2">0.2</text>
<text x="114.4" y="68.2">0.2</text>
<text x="53.7" y="77.1">-0.2</text>
<text x="55.3" y="72.6">0</text>
<text x="113.7" y="77.1">-0.2</text>
<text x="116.2" y="72.7">0</text>
<text x="53.7" y="81.6">-0.4</text>
<text x="113.7" y="81.5">-0.4</text>
<text x="53.7" y="85.9">-0.6</text>
<text x="113.7" y="86">-0.6</text>
<text x="53.7" y="90.3">-0.8</text>
<text x="54.9" y="94.8">-1</text>
<text x="113.7" y="90.4">-0.8</text>
<text x="115.5" y="94.8">-1</text>
<text x="58.9" y="97.2">0</text>
<text x="66.2" y="97.2">0.5</text>
<text x="76.2" y="97.2">1</text>
<text x="84" y="97.2">1.5</text>
<text x="94" y="97.2">2</text>
<text x="101" y="97.2">2.5</text>
<text x="119.4" y="97.2">4</text>
<text x="126.8" y="97.2">6</text>
<text x="134.1" y="97.2">8</text>
<text x="140.2" y="97.2">10</text>
<text x="147.6" y="97.2">12</text>
<text x="155" y="97.2">14</text>
<text x="162.3" y="97.2">16</text>
</g>
<g font-size="2.8">
<text x="19" y="267.9">8/27/2013</text>
<text x="19" y="264.5">MP1471 Rev. 1.01</text>
<text x="45.4" y="267.9">MPS Proprietary Information. Patent Protected. Unauthorized Photocopy and Duplication Prohibited.</text>
<text x="91.1" y="264.5">www.MonolithicPower.com</text>
<text x="86.4" y="271.1">© 2013 MPS. All Rights Reserved.</text>
</g>
<g font-size="2.5">
<text x="21.6" y="35.7">IN</text>
<text x="40.2" y="35.7">OUT</text>
<text x="81.7" y="35.7">A</text>
</g>
</svg>
